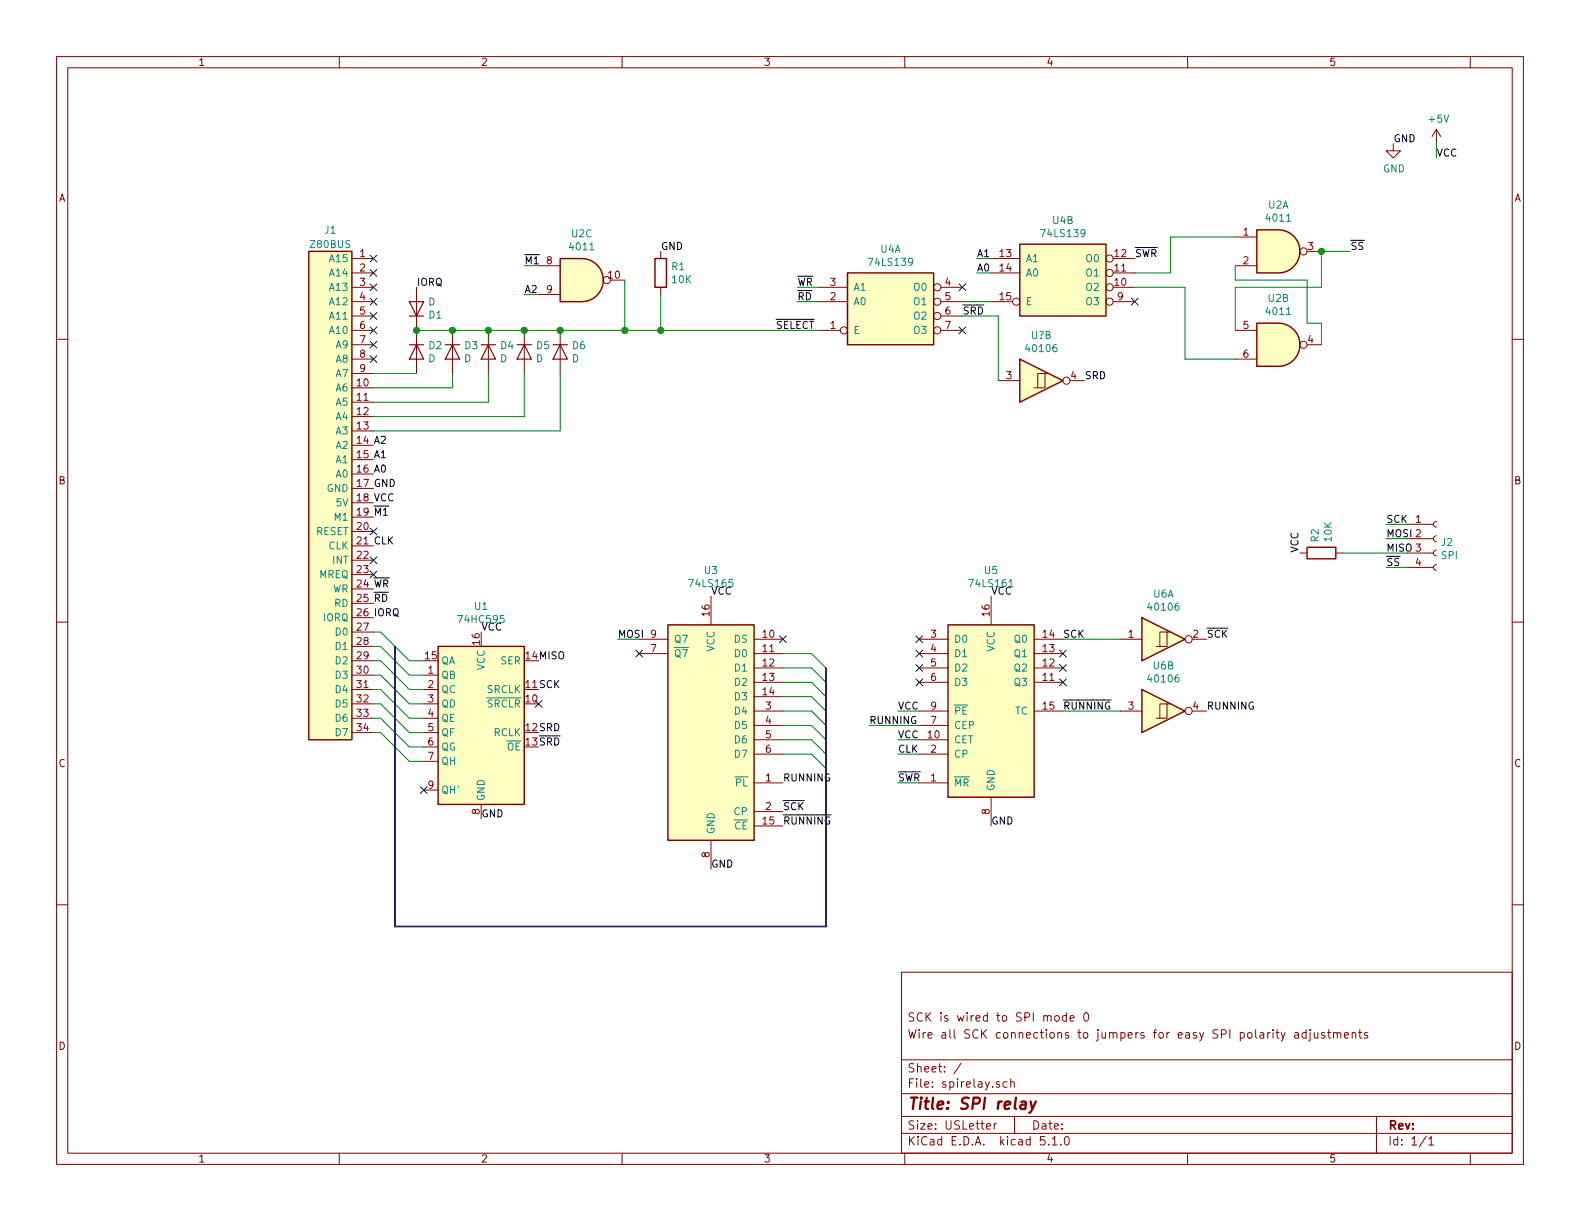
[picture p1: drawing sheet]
<svg xmlns="http://www.w3.org/2000/svg" width="279mm" height="216mm" viewBox="0 0 279 216" stroke-linecap="round" stroke-linejoin="round" font-family="sans-serif">
<g fill="none" stroke="#840000" stroke-width=".18">
<path d="M10 10h259.4v195.9h-259.4zM12 12h255.4v191.9h-255.4zM60 10v2M110 10v2M160 10v2M210 10v2M260 10v2M246.4 25.4v1.3h1.2l-1.2 1.2-1.3-1.2h1.3M254 22.9l-.8 1.2M254 22.9v2.5M254 22.9l.8 1.2M10 60h2"/>
<path d="M62.2 45.7h3.8M62.2 48.3h3.8M62.2 50.8h3.8M62.2 53.3h3.8M62.2 55.9h3.8M62.2 58.4h3.8M73.7 50.8v15.2M80 58.4v7.6M86.4 58.4v7.6M92.7 58.4v7.6M95.2 47h3.9M95.2 52.1h3.9"/>
<path d="M99.1 58.4v7.6M107.9 49.5h2.6M116.8 44.5v1.2M116.8 50.8v1.3M144.8 50.8h5.1M144.8 53.3h5.1M144.8 58.4h3.8M166.4 50.8h3.8M166.4 53.3h3.8M166.4 55.9h3.8M166.4 58.4h3.8M175.3 45.7h5"/>
<path d="M175.3 48.3h5M175.3 53.3h3.8M196.8 45.7h3.9M196.8 48.3h3.9M196.8 50.8h3.9M196.8 53.3h3.9M218.4 58.4h3.8M218.4 41.9h3.8M218.4 47h3.8M231.1 44.5h2.6M267.4 60h2M62.2 68.6h3.8"/>
<path d="M62.2 71.1h3.8M62.2 73.7h3.8M62.2 76.2h3.8M62.2 78.7h3.8M62.2 61h3.8M62.2 63.5h3.8M62.2 66h3.8M176.5 67.3h3.8M184.8 66h-1.3v2.6M185.4 66h-.6v2.6h-1.9M189.2 67.3h2.6M218.4 63.5h3.8"/>
<path d="M231.1 61h2.6M62.2 81.3h3.8M62.2 83.8h3.8M62.2 86.4h3.8M62.2 88.9h3.8M62.2 91.4h3.8M62.2 94h3.8M62.2 96.5h3.8M62.2 99.1h3.8M229.9 97.8h1.2M236.2 97.8h1.3M248.9 97.8h4.6"/>
<path d="M248.9 95.3h4.6M248.9 92.7h4.6M254 99.8l-.3 .1-.2 .4 .1 .3 .4 .2M254 97.3l-.3 .1-.2 .3 .1 .4 .4 .2M254 94.7l-.3 .1-.2 .4 .1 .4 .4 .2M254 92.2l-.3 .1-.2 .3 .1 .4 .4 .2M10 110h2M62.2 101.6h3.8M62.2 104.1h3.8M62.2 106.7h3.8M62.2 109.2h3.8M62.2 111.8h3.8"/>
<path d="M62.2 114.3h3.8M62.2 116.8h3.8M62.2 119.4h3.8M74.9 119.4h2.6M113 113h5.1M113 115.6h5.1M125.7 105.4v5.1M133.3 113h5.1M133.3 115.6h5.1M133.3 118.1h5.1M162.6 113h5M162.6 115.6h5"/>
<path d="M162.6 118.1h5M175.3 105.4v5.1M182.9 113h5.1M182.9 115.6h5.1M182.9 118.1h5.1M198.1 113h3.8M206.4 111.8h-1.3v2.5M207 111.8h-.6v2.5h-1.9M210.8 113h2.6M248.9 100.3h4.6M267.4 110h2M62.2 124.5h3.8"/>
<path d="M62.2 127h3.8M62.2 129.5h3.8M62.2 121.9h3.8M74.9 124.5h2.6M74.9 127h2.6M74.9 129.5h2.6M74.9 121.9h2.6M74.9 132.1h2.6M74.9 134.6h2.6M74.9 139.7h2.6M133.3 138.4h5.1M133.3 120.7h5.1"/>
<path d="M133.3 123.2h5.1M133.3 125.7h5.1M133.3 128.3h5.1M133.3 130.8h5.1M133.3 133.4h5.1M162.6 138.4h5M162.6 120.7h5M162.6 125.7h5M162.6 128.3h5M162.6 130.8h5M162.6 133.4h5M182.9 120.7h5.1"/>
<path d="M182.9 125.7h5.1M198.1 125.7h3.8M206.4 124.5h-1.3v2.5M207 124.5h-.6v2.5h-1.9M210.8 125.7h2.6M10 160h2M85.1 142.2v2.6M125.7 148.6v5.1M133.3 146.1h5.1M133.3 143.5h5.1M175.3 141v5.1M267.4 160h2"/>
<path d="M159.4 171.9h108v32h-108zM186.6 179.7l.2-.1 .4 .1v.7l-.2 .2-.4-.2zM188.6 179.7l-.4-.1-.3 .3v.5l.3 .2 .4-.1M188.6 179.1v1.5M191.8 179.2l.2-.1a.81 .81 0 0 1 .6 .6 .81 .81 0 0 1-.3 .8l-.1 .1a.79 .79 0 0 1-.4-1.4zM159.4 197.4h108M159.4 193.4h108M159.4 187.4h108M170 188l-1.3 1.9M174.4 199.2l.8-.2-.1-.2-.4-.1-.3 .2 .1 .7h.6M175.8 198.7v1M176.2 198.7l-.3 .1-.1 .2"/>
<path d="M176.7 191.3h-.3l-.2 .2v.2l.5 .1v.4h-.5M178.1 191.3h-.4l-.3 .2v.6l.3 .2 .4-.1M178.7 191.4l.2-.1h.4l.1 1M178.7 190.8v1.5M179.4 197.4v3M189.2 180.1l.7-.2v-.2l-.5-.1-.2 .2 .1 .7h.6M225.6 182.6h.6M225.8 182.1v1.3l.4 .2M226.5 182.6l.4 1M227.3 182.6l-.5 1.3-.3 .2M229 182.7h.5l.1 .9M229.6 182.9l-.5 .1a.29 .29 0 0 0-.2 .3 .29 .29 0 0 0 .2 .3l.5-.1"/>
<path d="M231 182.7l-.5-.1-.2 .3v.5l.2 .2 .5-.1M231 182.1v1.5M231.7 182.6v1.2l-.3 .3M231.7 182.1v.1M232.4 182.6l.1 .9 .3 .1 .2-.2M233 182.6v1M234.3 182.7l-.4-.1-.2 .2 .1 .2 .5 .1v.4h-.6M234.7 182.6h.6M235 182.1v1.3l.3 .2M235.8 182.7h.1a.37 .37 0 0 1 .6 .1v.8M235.8 182.6v1M236.5 182.8v-.1a.37 .37 0 0 1 .6 .1v.8"/>
<path d="M237.7 183.1l.8-.2-.1-.2-.4-.1-.3 .2 .1 .7h.6M239.1 182.7h.1a.37 .37 0 0 1 .6 .1v.8M239.1 182.6v1M240.3 182.6h.5M240.5 182.1v1.3l.3 .2M241.8 182.7l-.3-.1-.3 .2 .1 .2 .5 .1v.4h-.6M243.4 197.4v6.5M60 203.9v2M110 203.9v2M159.4 200.4h108M160 203.9v2M184.7 201h-.7l-.1 .7 .2-.2 .6 .1 .1 .2-.1 .5-.2 .2-.6-.2"/>
<path d="M185.4 202.3v.2M186.1 201.4l.4-.4v1.5M186.1 202.5h.8M187.6 202.3v.2M188.4 201.1l.3-.1a.94 .94 0 0 1 0 1.5 .79 .79 0 0 1-.3-1.4zM210 203.9v2M252.2 200.9l-1.2 1.9M252.7 201.4l.4-.4v1.5M252.7 202.5h.8M260 203.9v2"/>
<circle cx="107.3" cy="49.5" r=".63"/>
<circle cx="149.2" cy="58.4" r=".63"/>
<circle cx="165.7" cy="50.8" r=".63"/>
<circle cx="165.7" cy="53.3" r=".63"/>
<circle cx="165.7" cy="58.4" r=".63"/>
<circle cx="165.7" cy="55.9" r=".63"/>
<circle cx="179.7" cy="53.3" r=".63"/>
<circle cx="196.2" cy="48.3" r=".63"/>
<circle cx="196.2" cy="50.8" r=".63"/>
<circle cx="196.2" cy="45.7" r=".63"/>
<circle cx="196.2" cy="53.3" r=".63"/>
<circle cx="230.5" cy="44.4" r=".63"/>
<circle cx="188.6" cy="67.3" r=".63"/>
<circle cx="230.5" cy="61" r=".63"/>
<circle cx="210.2" cy="113" r=".63"/>
<circle cx="210.2" cy="125.7" r=".63"/>
</g>
<path d="M180.6 194.8h.8l-.1 1.3M181.4 195.2l-.7 .1a.4 .4 0 0 0-.3 .4 .4 .4 0 0 0 .2 .4l.7-.1M182.2 194.8l.3 1.3M183.2 194.8l-.9 1.8-.3 .2" fill="none" stroke="#840000" stroke-width=".41"/>
<g fill="#ffffc2" stroke="#ffffc2" stroke-width=".18">
<path d="M54.6 44.5h7.6v86.3h-7.6z"/>
<path d="M77.5 114.3h15.2v27.9h-15.2z"/>
<path d="M118.1 110.5h15.2v38.1h-15.2z"/>
<path d="M167.6 110.5h15.3v30.5h-15.3z"/>
<path d="M201.9 121.9l7.6 3.8-7.6 3.8z"/>
<path d="M201.9 109.2l7.6 3.8-7.6 3.8z"/>
<path d="M180.3 43.2h15.3v12.7h-15.3z"/>
<path d="M149.9 48.3h15.2v12.7h-15.2z"/>
<path d="M226.1 40.6a3.8 3.8 0 0 1 3.8 3.9 3.8 3.8 0 0 1-3.8 3.8z"/>
<path d="M222.2 40.6h3.9v7.7h-3.9z"/>
<path d="M226.1 57.2a3.8 3.8 0 0 1 3.8 3.8 3.8 3.8 0 0 1-3.8 3.8z"/>
<path d="M222.2 57.2h3.9v7.6h-3.9z"/>
<path d="M102.9 45.7a3.8 3.8 0 0 1 3.8 3.8 3.8 3.8 0 0 1-3.8 3.8z"/>
<path d="M99.1 45.7h3.8v7.6h-3.8z"/>
<path d="M180.3 63.5l7.7 3.8-7.7 3.8z"/>
</g>
<g fill="none" stroke="#840000" stroke-width=".25">
<path d="M54.6 44.5h7.6v86.3h-7.6zM99.1 45.7h3.8a3.8 3.8 0 0 1 3.8 3.8 3.8 3.8 0 0 1-3.8 3.8h-3.8zM115.8 45.7h2.1v5.1h-2.1zM149.9 48.3h15.2v12.7h-15.2zM180.3 43.2h15.3v12.7h-15.3zM222.2 40.6h3.9a3.8 3.8 0 0 1 3.8 3.9 3.8 3.8 0 0 1-3.8 3.8h-3.9zM222.2 57.2h3.9a3.8 3.8 0 0 1 3.8 3.8 3.8 3.8 0 0 1-3.8 3.8h-3.9zM180.3 63.5l7.7 3.8-7.7 3.8zM231.1 96.8h5.1v2h-5.1zM77.5 114.3h15.2v27.9h-15.2zM118.1 110.5h15.2v38.1h-15.2zM167.6 110.5h15.3v30.5h-15.3z"/>
<path d="M201.9 109.2l7.6 3.8-7.6 3.8zM201.9 121.9l7.6 3.8-7.6 3.8z"/>
</g>
<path d="M72.4 53.3h2.5l-1.2 2.6zM72.4 55.9h2.5M72.4 61h2.5M73.7 61l1.2 2.5h-2.5zM78.7 61h2.6M80 61l1.3 2.5h-2.6zM85.1 61h2.5M86.4 61l1.2 2.5h-2.5zM91.4 61h2.6M92.7 61l1.3 2.5h-2.6zM97.8 61h2.5M99.1 61l1.2 2.5h-2.5z" fill="none" stroke="#840000" stroke-width=".2"/>
<g fill="none" stroke="#008400" stroke-width=".18">
<path d="M254 25.4v2.5M73.7 58.4h71.1M110.5 49.5v8.9M116.8 52.1v6.3M141 50.8h3.8M141 53.3h3.8M170.2 53.3h5.1M170.2 55.9h6.3v11.4M172.7 45.7h2.6M200.7 50.8h8.8v12.7h8.9M218.4 41.9h-11.4v6.4h-6.3M218.4 47v2.5h12.7v7.7h2.6v3.8"/>
<path d="M238.8 44.5h-5.1v6.3h-15.3v7.6M66 66h7.7M80 66v2.6h-14M86.4 66v5.1h-20.4M92.7 66v7.7h-26.7M99.1 66v10.2h-33.1M237.5 97.8h11.4M245.1 95.3h3.8M245.1 92.7h3.8M66 111.8h1.3l5.1 5h2.5M66 114.3h1.3l5.1 5.1h2.5M66 116.8h1.3l5.1 5.1h2.5"/>
<path d="M66 119.4h1.3l5.1 5.1h2.5M109.2 113h3.8M138.4 115.6h5.1l2.5 2.5M138.4 118.1h5.1l2.5 2.6M188 113h10.1M245.1 100.3h3.8M66 121.9h1.3l5.1 5.1h2.5M66 124.5h1.3l5.1 5h2.5M66 127h1.3l5.1 5.1h2.5M66 129.5h1.3l5.1 5.1h2.5M138.4 120.7h5.1l2.5 2.5M138.4 123.2h5.1l2.5 2.5"/>
<path d="M138.4 125.7h5.1l2.5 2.6M138.4 128.3h5.1l2.5 2.5M138.4 130.8h5.1l2.5 2.6M138.4 133.4h5.1l2.5 2.5M153.7 128.3h8.9M158.7 125.7h3.9M158.7 130.8h3.9M158.7 133.4h3.9M158.7 138.4h3.9M188 125.7h10.1"/>
</g>
<g fill="#008400" stroke="#008400" stroke-width=".25">
<circle cx="80" cy="58.4" r=".51"/>
<circle cx="86.4" cy="58.4" r=".51"/>
<circle cx="92.7" cy="58.4" r=".51"/>
<circle cx="99.1" cy="58.4" r=".51"/>
<circle cx="73.7" cy="58.4" r=".51"/>
<circle cx="110.5" cy="58.4" r=".51"/>
<circle cx="116.8" cy="58.4" r=".51"/>
<circle cx="233.7" cy="44.5" r=".51"/>
</g>
<g fill="none" stroke="#000084" stroke-width=".18">
<path d="M65.4 45.1l1.2 1.2M65.4 47.7l1.2 1.2M65.4 50.2l1.2 1.2M65.4 52.7l1.2 1.2M65.4 55.3l1.2 1.2M65.4 57.8l1.2 1.2M66.6 45.1l-1.2 1.2M66.6 47.7l-1.2 1.2M66.6 50.2l-1.2 1.2M66.6 52.7l-1.2 1.2M66.6 55.3l-1.2 1.2M66.6 57.8l-1.2 1.2"/>
<path d="M169.6 57.8l1.2 1.2M169.6 50.2l1.2 1.2M170.8 57.8l-1.2 1.2M170.8 50.2l-1.2 1.2M200.1 52.7l1.2 1.2M201.3 52.7l-1.2 1.2M65.4 60.4l1.2 1.2M65.4 62.9l1.2 1.2M66.6 60.4l-1.2 1.2M66.6 62.9l-1.2 1.2M65.4 93.4l1.2 1.2M65.4 98.5l1.2 1.2"/>
<path d="M66.6 93.4l-1.2 1.2M66.6 98.5l-1.2 1.2M65.4 101l1.2 1.2M66.6 101l-1.2 1.2M112.4 115l1.2 1.2M113.6 115l-1.2 1.2M137.8 112.4l1.2 1.2M139 112.4l-1.2 1.2M162 112.4l1.2 1.2M162 115l1.2 1.2M162 117.5l1.2 1.2M163.2 112.4l-1.2 1.2"/>
<path d="M163.2 115l-1.2 1.2M163.2 117.5l-1.2 1.2M187.4 115l1.2 1.2M187.4 117.5l1.2 1.2M188.6 115l-1.2 1.2M188.6 117.5l-1.2 1.2M74.3 139.1l1.2 1.2M75.5 139.1l-1.2 1.2M94.6 123.9l1.3 1.2M95.9 123.9l-1.3 1.2M162 120l1.2 1.3M163.2 120l-1.2 1.3"/>
<path d="M187.4 120l1.2 1.3M188.6 120l-1.2 1.3"/>
</g>
<path d="M69.8 114.3v49.5h76.2v-45.7" fill="none" stroke="#000084" stroke-width=".3"/>
<text font-size="2.8" fill="#840000" x="160.4" y="196.2">Title: SPI relay</text>
<g font-size="2.1" fill="#840000">
<text x="160.4" y="183.6">Wire all SCK connections to jumpers for easy SPI polarity adjustments</text>
<text x="160.4" y="180.6">SCK is wired to SPI mode 0</text>
<text x="160.4" y="189.6">Sheet: /</text>
<text x="160.4" y="192.3">File: spirelay.sch</text>
<text x="160.4" y="202.5">KiCad E.D.A. kicad 5.1.0</text>
<text x="160.4" y="199.7">Size: USLetter</text>
<text x="182.4" y="199.7">Date:</text>
<text x="245.4" y="199.7">Rev:</text>
<text x="245.4" y="202.5">Id: 1/1</text>
</g>
<g font-size="1.8" fill="#840000">
<text x="35" y="11.6">1</text>
<text x="85" y="11.6">2</text>
<text x="135" y="11.6">3</text>
<text x="185" y="11.6">4</text>
<text x="235" y="11.6">5</text>
<text x="10.4" y="35.6">A</text>
<text x="267.8" y="35.6">A</text>
<text x="219.9" y="41.7">1</text>
<text x="63.7" y="45.5">1</text>
<text x="96.7" y="46.7">8</text>
<text x="176.8" y="45.5">13</text>
<text x="197.2" y="45.5">12</text>
<text x="219.9" y="46.7">2</text>
<text x="231.3" y="44.2">3</text>
<text x="63.7" y="48">2</text>
<text x="63.7" y="50.5">3</text>
<text x="63.7" y="53.1">4</text>
<text x="96.7" y="51.8">9</text>
<text x="107.6" y="49.3">10</text>
<text x="146.8" y="53.1">2</text>
<text x="146.8" y="50.5">3</text>
<text x="167.2" y="50.5">4</text>
<text x="167.2" y="53.1">5</text>
<text x="176.8" y="48">14</text>
<text x="176.8" y="53.1">15</text>
<text x="197.2" y="50.5">10</text>
<text x="197.2" y="48">11</text>
<text x="197.6" y="53.1">9</text>
<text x="63.7" y="55.6">5</text>
<text x="63.7" y="58.2">6</text>
<text x="146.8" y="58.2">1</text>
<text x="167.2" y="55.6">6</text>
<text x="167.2" y="58.2">7</text>
<text x="219.9" y="58.2">5</text>
<text x="63.7" y="60.7">7</text>
<text x="63.7" y="63.2">8</text>
<text x="63.7" y="65.8">9</text>
<text x="219.9" y="63.2">6</text>
<text x="231.3" y="60.7">4</text>
<text x="63.2" y="68.3">10</text>
<text x="63.2" y="70.9">11</text>
<text x="178" y="67.1">3</text>
<text x="189.4" y="67.1">4</text>
<text x="63.2" y="73.4">12</text>
<text x="63.2" y="75.9">13</text>
<text x="10.4" y="85.6">B</text>
<text x="267.8" y="85.6">B</text>
<text x="63.2" y="93.7">20</text>
<text x="245.1" y="95">MOSI 2</text>
<text x="250.3" y="92.5">1</text>
<text x="63.2" y="98.8">22</text>
<text x="63.2" y="101.3">23</text>
<text x="245.1" y="97.5">MISO 3</text>
<text x="250.3" y="100.1">4</text>
<text x="63.2" y="111.5">27</text>
<text x="84.8" y="114" transform="rotate(-90 84.8 114)">16</text>
<text x="115.1" y="112.8">9</text>
<text x="125.5" y="108.9" transform="rotate(-90 125.5 108.9)">16</text>
<text x="134.9" y="112.8">10</text>
<text x="164.6" y="112.8">3</text>
<text x="175" y="108.9" transform="rotate(-90 175 108.9)">16</text>
<text x="184.5" y="112.8">14</text>
<text x="199.5" y="112.8">1</text>
<text x="211" y="112.8">2</text>
<text x="63.2" y="114">28</text>
<text x="63.2" y="116.6">29</text>
<text x="63.2" y="119.1">30</text>
<text x="75.2" y="116.6">15</text>
<text x="75.7" y="119.1">1</text>
<text x="115.1" y="115.3">7</text>
<text x="134.9" y="115.3">11</text>
<text x="134.9" y="117.9">12</text>
<text x="164.6" y="115.3">4</text>
<text x="164.6" y="117.9">5</text>
<text x="184.5" y="117.9">12</text>
<text x="184.5" y="115.3">13</text>
<text x="63.2" y="124.2">32</text>
<text x="63.2" y="121.7">31</text>
<text x="75.7" y="121.7">2</text>
<text x="75.7" y="124.2">3</text>
<text x="93" y="124.2">10</text>
<text x="134.9" y="120.4">13</text>
<text x="134.9" y="122.9">14</text>
<text x="135.4" y="125.5">3</text>
<text x="164.6" y="120.4">6</text>
<text x="164.6" y="125.5">9</text>
<text x="184.5" y="120.4">11</text>
<text x="184.5" y="125.5">15</text>
<text x="199.5" y="125.5">3</text>
<text x="211" y="125.5">4</text>
<text x="63.2" y="126.7">33</text>
<text x="63.2" y="129.3">34</text>
<text x="75.7" y="126.7">4</text>
<text x="75.7" y="129.3">5</text>
<text x="75.7" y="131.8">6</text>
<text x="135.4" y="128">4</text>
<text x="135.4" y="130.6">5</text>
<text x="164.1" y="130.6">10</text>
<text x="164.6" y="128">7</text>
<text x="10.4" y="135.6">C</text>
<text x="75.7" y="134.4">7</text>
<text x="135.4" y="133.1">6</text>
<text x="164.6" y="133.1">2</text>
<text x="267.8" y="135.6">C</text>
<text x="75.7" y="139.4">9</text>
<text x="84.8" y="144" transform="rotate(-90 84.8 144)">8</text>
<text x="135.4" y="138.2">1</text>
<text x="135.4" y="143.3">2</text>
<text x="164.6" y="138.2">1</text>
<text x="175" y="144" transform="rotate(-90 175 144)">8</text>
<text x="134.9" y="145.8">15</text>
<text x="125.5" y="151.6" transform="rotate(-90 125.5 151.6)">8</text>
<text x="10.4" y="185.6">D</text>
<text x="267.8" y="185.6">D</text>
<text x="35" y="205.5">1</text>
<text x="85" y="205.5">2</text>
<text x="135" y="205.5">3</text>
<text x="185" y="205.5">4</text>
<text x="235" y="205.5">5</text>
</g>
<g font-size="1.8" fill="#008484">
<text x="252.8" y="21.7">+5V</text>
<text x="244.6" y="30.5">GND</text>
<text x="57.5" y="41.3">J1</text>
<text x="101.1" y="42">U2C</text>
<text x="184.4" y="41.9">74LS139</text>
<text x="186.2" y="39.6">U4B</text>
<text x="224.1" y="39.2">4011</text>
<text x="224.3" y="36.9">U2A</text>
<text x="55" y="43.9">Z80BUS</text>
<text x="58.5" y="46.4">A15</text>
<text x="100.9" y="44.3">4011</text>
<text x="118.8" y="47.8">R1</text>
<text x="153.9" y="47">74LS139</text>
<text x="155.7" y="44.7">U4A</text>
<text x="181.4" y="46.4">A1</text>
<text x="192.2" y="46.4">O0</text>
<text x="58.5" y="48.9">A14</text>
<text x="58.5" y="51.4">A13</text>
<text x="58.5" y="54">A12</text>
<text x="118.9" y="50.1">10K</text>
<text x="150.9" y="54">A0</text>
<text x="150.9" y="51.4">A1</text>
<text x="161.7" y="51.4">O0</text>
<text x="161.7" y="54">O1</text>
<text x="181.4" y="48.9">A0</text>
<text x="181.4" y="54">E</text>
<text x="192.2" y="51.4">O2</text>
<text x="192.2" y="48.9">O1</text>
<text x="192.2" y="54">O3</text>
<text x="224.3" y="53.4">U2B</text>
<text x="58.5" y="56.5">A11</text>
<text x="58.5" y="59.1">A10</text>
<text x="75.7" y="54">D</text>
<text x="75.9" y="56.3">D1</text>
<text x="150.9" y="59.1">E</text>
<text x="161.7" y="56.5">O2</text>
<text x="161.7" y="59.1">O3</text>
<text x="182.3" y="59.9">U?B</text>
<text x="224.1" y="55.7">4011</text>
<text x="59.5" y="61.6">A9</text>
<text x="59.5" y="64.1">A8</text>
<text x="75.7" y="64.1">D</text>
<text x="75.9" y="61.7">D2</text>
<text x="82.1" y="64.1">D</text>
<text x="82.2" y="61.7">D3</text>
<text x="88.4" y="64.1">D</text>
<text x="88.6" y="61.7">D4</text>
<text x="94.8" y="64.1">D</text>
<text x="94.9" y="61.7">D5</text>
<text x="101.1" y="64.1">D</text>
<text x="101.3" y="61.7">D6</text>
<text x="181.7" y="62.3">40106</text>
<text x="59.5" y="69.2">A6</text>
<text x="59.5" y="71.8">A5</text>
<text x="59.5" y="66.7">A7</text>
<text x="59.5" y="74.3">A4</text>
<text x="59.5" y="76.8">A3</text>
<text x="59.5" y="79.4">A2</text>
<text x="59.5" y="81.9">A1</text>
<text x="57.8" y="87">GND</text>
<text x="59.5" y="84.5">A0</text>
<text x="59.6" y="89.5">5V</text>
<text x="55.8" y="94.6">RESET</text>
<text x="59.3" y="92.1">M1</text>
<text x="233.2" y="95.8" transform="rotate(-90 233.2 95.8)">R2</text>
<text x="235.5" y="95.7" transform="rotate(-90 235.5 95.7)">10K</text>
<text x="58.1" y="97.2">CLK</text>
<text x="58.9" y="99.7">INT</text>
<text x="124.6" y="101.5">U3</text>
<text x="174.1" y="101.5">U5</text>
<text x="254.9" y="98.9">SPI</text>
<text x="254.9" y="96.5">J2</text>
<text x="56.4" y="102.2">MREQ</text>
<text x="58.8" y="104.8">WR</text>
<text x="59.2" y="107.3">RD</text>
<text x="84" y="107.8">U1</text>
<text x="122.1" y="103.8">74LS165</text>
<text x="171.7" y="103.8">74LS161</text>
<text x="175.3" y="105.2">VCC</text>
<text x="203.3" y="108">40106</text>
<text x="204" y="105.7">U6A</text>
<text x="57.2" y="109.9">IORQ</text>
<text x="59.5" y="112.4">D0</text>
<text x="81.4" y="110.2">74HC595</text>
<text x="119.1" y="113.7">Q7</text>
<text x="129.9" y="113.7">DS</text>
<text x="168.7" y="113.7">D0</text>
<text x="179.5" y="113.7">Q0</text>
<text x="59.5" y="114.9">D1</text>
<text x="59.5" y="117.5">D2</text>
<text x="78" y="117.5">QA</text>
<text x="85.7" y="118.5" transform="rotate(-90 85.7 118.5)">VCC</text>
<text x="88.6" y="117.5">SER</text>
<text x="119.1" y="116.2">Q7</text>
<text x="126.4" y="115.2" transform="rotate(-90 126.4 115.2)">VCC</text>
<text x="130.1" y="116.2">D0</text>
<text x="130.1" y="118.7">D1</text>
<text x="168.7" y="116.2">D1</text>
<text x="168.7" y="118.7">D2</text>
<text x="175.9" y="115.2" transform="rotate(-90 175.9 115.2)">VCC</text>
<text x="179.5" y="118.7">Q2</text>
<text x="179.5" y="116.2">Q1</text>
<text x="204" y="118.4">U6B</text>
<text x="59.5" y="125.1">D5</text>
<text x="59.5" y="120">D3</text>
<text x="59.5" y="122.6">D4</text>
<text x="78" y="120">QB</text>
<text x="78" y="122.6">QC</text>
<text x="78" y="125.1">QD</text>
<text x="86.1" y="125.1">SRCLR</text>
<text x="86.1" y="122.6">SRCLK</text>
<text x="130.1" y="121.3">D2</text>
<text x="130.1" y="123.8">D3</text>
<text x="168.7" y="121.3">D3</text>
<text x="179.5" y="121.3">Q3</text>
<text x="203.3" y="120.7">40106</text>
<text x="59.5" y="127.6">D6</text>
<text x="59.5" y="130.2">D7</text>
<text x="78" y="127.6">QE</text>
<text x="78" y="130.2">QF</text>
<text x="87.3" y="130.2">RCLK</text>
<text x="130.1" y="126.4">D4</text>
<text x="130.1" y="128.9">D5</text>
<text x="130.1" y="131.4">D6</text>
<text x="168.7" y="131.4">CET</text>
<text x="168.7" y="128.9">CEP</text>
<text x="168.7" y="126.4">PE</text>
<text x="179.5" y="126.4">TC</text>
<text x="78" y="132.7">QG</text>
<text x="78" y="135.3">QH</text>
<text x="89.6" y="132.7">OE</text>
<text x="130.1" y="134">D7</text>
<text x="168.7" y="134">CP</text>
<text x="78" y="140.3">QH'</text>
<text x="85.7" y="141.7" transform="rotate(-90 85.7 141.7)">GND</text>
<text x="130.1" y="139.1">PL</text>
<text x="168.7" y="139.1">MR</text>
<text x="175.9" y="140" transform="rotate(-90 175.9 140)">GND</text>
<text x="126.4" y="147.6" transform="rotate(-90 126.4 147.6)">GND</text>
<text x="129.9" y="146.7">CE</text>
<text x="129.9" y="144.1">CP</text>
</g>
<g font-size="1.8">
<text x="246.4" y="25.1">GND</text>
<text x="254" y="27.7">VCC</text>
<text x="116.8" y="44.2">GND</text>
<text x="172.7" y="45.5">A1</text>
<text x="200.7" y="45.5">SWR</text>
<text x="238.8" y="44.2">SS</text>
<text x="73.7" y="50.5">IORQ</text>
<text x="141" y="53.1">RD</text>
<text x="141" y="50.5">WR</text>
<text x="137.2" y="58.2">SELECT</text>
<text x="170.2" y="55.6">SRD</text>
<text x="191.8" y="67.1">SRD</text>
<text x="63.2" y="78.5">14 A2</text>
<text x="63.2" y="81">15 A1</text>
<text x="63.2" y="83.6">16 A0</text>
<text x="63.2" y="86.1">17 GND</text>
<text x="63.2" y="88.6">18 VCC</text>
<text x="63.2" y="91.2">19 M1</text>
<text x="245.1" y="92.5">SCK</text>
<text x="63.2" y="96.3">21 CLK</text>
<text x="229.6" y="97.8" transform="rotate(-90 229.6 97.8)">VCC</text>
<text x="245.1" y="100.1">SS</text>
<text x="63.2" y="103.9">24 WR</text>
<text x="63.2" y="106.4">25 RD</text>
<text x="125.7" y="105.2">VCC</text>
<text x="63.2" y="109">26 IORQ</text>
<text x="85.1" y="111.5">VCC</text>
<text x="109.2" y="112.8">MOSI</text>
<text x="188" y="112.8">SCK</text>
<text x="213.4" y="112.8">SCK</text>
<text x="93" y="116.6">14MISO</text>
<text x="93" y="121.7">11SCK</text>
<text x="158.7" y="125.5">VCC</text>
<text x="188" y="125.5">RUNNING</text>
<text x="213.4" y="125.5">RUNNING</text>
<text x="93" y="129.3">12SRD</text>
<text x="93" y="131.8">13SRD</text>
<text x="153.7" y="128">RUNNING</text>
<text x="158.7" y="130.6">VCC</text>
<text x="158.7" y="133.1">CLK</text>
<text x="138.4" y="143.3">SCK</text>
<text x="138.4" y="138.2">RUNNING</text>
<text x="158.7" y="138.2">SWR</text>
<text x="85.1" y="144.5">GND</text>
<text x="138.4" y="145.8">RUNNING</text>
<text x="175.3" y="145.8">GND</text>
<text x="125.7" y="153.4">GND</text>
</g>
<g font-size="1.8" fill="#008400">
<text x="92.7" y="46.7">M1</text>
<text x="92.7" y="51.8">A2</text>
<text x="172.7" y="48">A0</text>
</g>
</svg>
